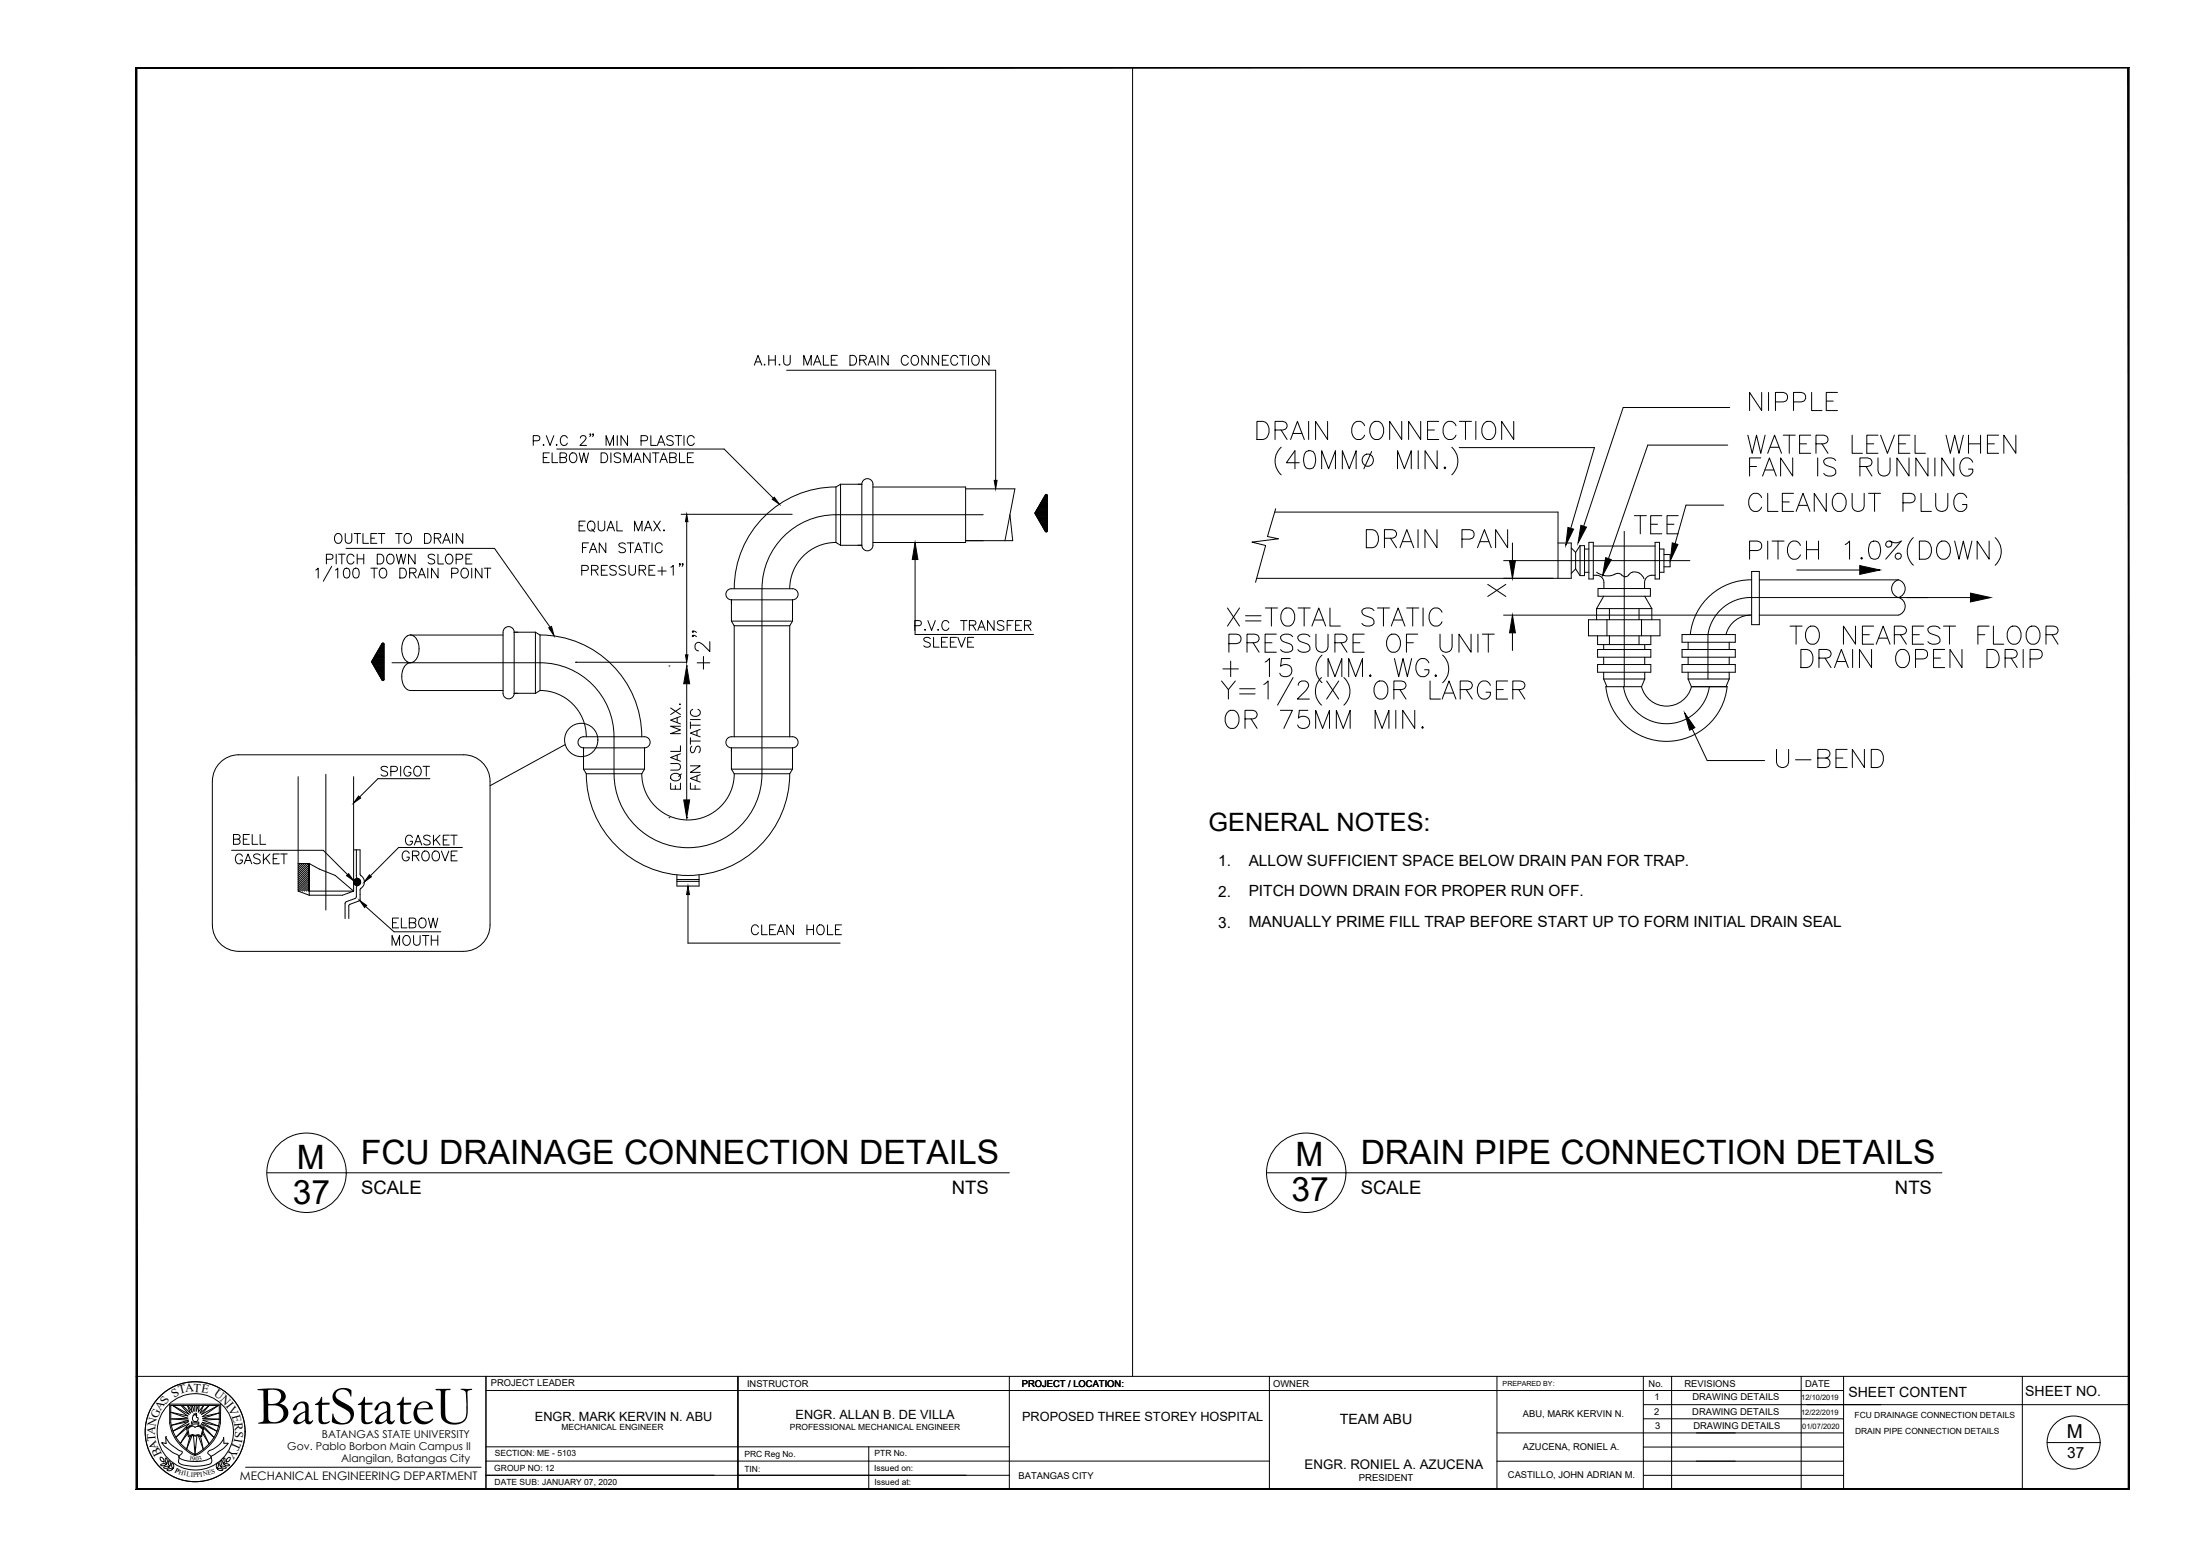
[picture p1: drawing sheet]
<svg xmlns="http://www.w3.org/2000/svg" width="420mm" height="297mm" viewBox="0 0 420 297" stroke-linecap="round" stroke-linejoin="round" font-family="sans-serif">
<!-- layer: 0 -->
<g fill="none" stroke="#000" stroke-width=".19">
<path d="M216.3 12.8v249.9M144.1 69.7l.7-1.9 .7 1.9M144.3 69.1h.9M146 69.5v.2zM146.8 67.8v1.9M146.8 68.7h1.3M148.1 67.8v1.9M148.8 69.6h.2zM149.7 67.8v1.4a.63 .63 0 0 0 .6 .5 .63 .63 0 0 0 .6-.5v-1.4M150.2 70.7h40v21M153.5 69.7v-1.9l.7 1.9 .7-1.9v1.9M155.4 69.7l.7-1.9 .7 1.9"/>
<path d="M155.6 69.1h.9M157.2 67.8v1.9h1.1M158.8 68.7h.7M159.9 67.8h-1.1v1.9h1.1M162.3 67.8h.7a.99 .99 0 0 1 .6 1 .99 .99 0 0 1-.6 .9h-.7zM164.2 68.7l1.1-.1a.43 .43 0 0 0 0-.7l-1.1-.1v1.9M164.8 68.7l.6 1M165.8 69.7l.7-1.9 .7 1.9M166.1 69.1h.9M167.7 67.8v1.9M169.6 67.8v1.9l-1.2-1.9v1.9M173.5 68.3a.69 .69 0 0 0-.8-.5 .69 .69 0 0 0-.6 .8 .82 .82 0 0 0 .2 .8 .82 .82 0 0 0 .9 .2l.3-.3"/>
<path d="M174.2 68.1a.69 .69 0 0 1 .8-.2 .69 .69 0 0 1 .4 .7 .82 .82 0 0 1-.2 .8 .82 .82 0 0 1-.8 .2 1.15 1.15 0 0 1-.2-1.5zM177.3 67.8v1.9l-1.2-1.9v1.9M179.3 67.8v1.9l-1.3-1.9v1.9M180 68.7h.7M181.1 67.8h-1.1v1.9h1.1M182.9 68.3a.69 .69 0 0 0-.8-.5 .69 .69 0 0 0-.5 .8 .82 .82 0 0 0 .2 .8 .82 .82 0 0 0 .8 .2l.3-.3M183.3 67.8h1.2M183.9 67.8v1.9M185 67.8v1.9M185.8 68.1a.69 .69 0 0 1 .7-.2 .69 .69 0 0 1 .5 .7 .82 .82 0 0 1-.2 .8 .82 .82 0 0 1-.9 .2 1.19 1.19 0 0 1-.1-1.5zM188.9 67.8v1.9l-1.3-1.9v1.9M330.3 77.8h-20.3l-7.5 22.7"/>
<path d="M101.8 84.1h.8a.49 .49 0 0 0 .5-.4 .49 .49 0 0 0-.5-.5h-.8v1.8M104.3 83.2l.8 1.8 .7-1.8M106.3 85.7h32l9.4 9.4M108.4 83.6a.68 .68 0 0 0-.8-.4 .68 .68 0 0 0-.6 .7 .82 .82 0 0 0 .2 .9 .82 .82 0 0 0 .9 .1l.3-.3M110.8 83.6l.1-.3 .3-.1 .5 .1a.42 .42 0 0 1 .1 .6l-1 1.1h1.2M111.7 99.5h-1.1v1.9h1.1M112.4 99.7a.69 .69 0 0 1 .8-.2 .69 .69 0 0 1 .4 .7 .82 .82 0 0 1-.2 .9 .82 .82 0 0 1-.8 .2 1.15 1.15 0 0 1-.2-1.6zM112.8 82.9h-.2h.2l-.2 .4M113.3 82.9h-.1h.1l-.1 .4M114.2 99.5v1.3a.63 .63 0 0 0 .7 .6 .63 .63 0 0 0 .6-.6v-1.3M115.7 85v-1.8l.8 1.8 .7-1.8v1.8M117.8 99.5v1.9h1.1"/>
<path d="M117.9 83.2v1.8M119.8 83.2v1.8l-1.2-1.8v1.8M122.4 84.1h.8a.49 .49 0 0 0 .5-.4 .49 .49 0 0 0-.5-.5h-.8v1.8M124.3 83.2v1.8h1.1M124.9 99.5l1.2 1.9M125.6 85l.7-1.8 .7 1.8M126.1 99.5l-1.2 1.9M128.6 83.4a.7 .7 0 0 0-.7-.3 .7 .7 0 0 0-.6 .5l.2 .3 .7 .2a.45 .45 0 0 1 .4 .4 .45 .45 0 0 1-.2 .4 .87 .87 0 0 1-1.1-.1M128.9 83.2h1.3M129.6 83.2v1.8M130.1 98.2h21.2M130.6 83.2v1.8"/>
<path d="M131.1 99.6v25.4M132.6 83.6a.68 .68 0 0 0-.8-.4 .68 .68 0 0 0-.5 .7 .82 .82 0 0 0 .1 .9 .82 .82 0 0 0 .9 .1l.3-.3M159.6 93v10.6M159.7 93a19.4 19.4 0 0 0-19.5 19.4M160.5 92.4v11.7M160.5 92.4l-.9 .6M160.5 92.4h4.1M164.6 92.4a1.06 1.06 0 0 1 1.1-1 1.06 1.06 0 0 1 1 1v11.7a1.06 1.06 0 0 1-1 1.1 1.06 1.06 0 0 1-1.1-1.1M164.6 92.4v11.7M166.7 93h17.7v10.6h-17.7M184.4 93.3h9.4l-1.9 9.9M187.8 98.3h-28.1a14.1 14.1 0 0 0-14.2 14.1v35.3a14.1 14.1 0 0 1-14.1 14.1 14.1 14.1 0 0 1-14.1-14.1v-7.1a14.1 14.1 0 0 0-14.2-14.1h-28.2"/>
<path d="M192.9 98.3l.5 4.9h-9M197.6 98h2.4M197.7 97.9h2.3M197.7 97.8h2.3M197.7 98.1h2.3M197.7 97.7h2.3M197.7 98.2h2.3M197.8 98.3h2.2M197.8 97.7h2.2M197.9 97.6h2.1M197.9 98.4h2.1M197.9 97.5h2.1"/>
<path d="M197.9 98.5h2.1M198 97.4h2M198 98.5h2M198 97.3h2M198 98.6h2M198.1 97.2h1.9M198.1 98.7h1.9M198.1 97.1h1.9M198.1 98.8h1.9M198.2 97h1.8M198.2 98.9h1.8M198.2 99h1.8"/>
<path d="M198.3 96.9h1.7M198.3 99.1h1.7M198.3 96.8h1.7M198.3 99.2h1.7M198.4 96.7h1.6M198.4 99.2h1.6M198.4 96.6h1.6M198.4 99.3h1.6M198.5 96.5h1.5M198.5 99.4h1.5M198.5 96.4h1.5M198.5 99.5h1.5"/>
<path d="M198.6 96.3h1.4M198.6 99.6h1.4M198.6 96.2h1.4M198.6 99.7h1.4M198.7 96.2h1.3M198.7 99.8h1.3M198.7 96.1h1.3M198.7 99.9h1.3M198.8 96h1.2M198.8 100h1.2M198.8 95.9h1.2M198.9 95.8h1.1"/>
<path d="M198.9 95.7h1.1M199 95.6h1M199 95.5h1M199.1 95.4h.9M199.2 95.3h.8M199.2 95.2h.8M199.3 95.1h.7M199.3 95h.7M199.4 94.9h.6M199.4 94.8h.6M199.5 94.7h.5M199.6 94.6h.4v6.8h-.4"/>
<path d="M199.6 94.5l.3-.1 .1 .2M199.6 94.5l-2 3.5 2 3.4M199.6 94.5h.4M199.8 94.4h.1M243.4 97.8h54.2v12.6M243.6 97.1l-1.5 5.3 2.1 .5-5.1 .6 2.6 .6-1.9 7.1M244.7 85.4a3.6 3.6 0 0 0 0 5.2M248.1 88.3h-2.4l1.6-2.3v3.5M249.4 86.2a1.14 1.14 0 0 1 1.7 .5 2.91 2.91 0 0 1-.3 2.6 1.14 1.14 0 0 1-1.7-.5 2.91 2.91 0 0 1 .3-2.6zM252.4 89.5v-3.5l1.3 3.5 1.3-3.5v3.5M256.4 89.5v-3.5l1.3 3.5 1.3-3.5v3.5M262 86.2l-1.5 3.3"/>
<path d="M266.9 89.5v-3.5l1.3 3.5 1.3-3.5v3.5M270.8 86v3.5M274.5 86v3.5l-2.3-3.5v3.5M275.9 89.2l.2 .1-.2 .2-.1-.2zM277.3 85.4a3.6 3.6 0 0 1 0 5.2M278.7 85.4h25.8l-4.5 15.5M322 96.4h7.2M330 85h-15.3l-7.5 21.6M60.3 108.8l.5-.3v1.8M62.3 106.8h.8a.49 .49 0 0 0 .5-.5 .49 .49 0 0 0-.5-.5h-.8v1.9M63.4 108.1l-1.7 2.9M64.1 108.8l.4-.3v1.8"/>
<path d="M64.1 102.1a.69 .69 0 0 1 .8-.2 .69 .69 0 0 1 .4 .7 .82 .82 0 0 1-.2 .9 .82 .82 0 0 1-.9 .1 1.15 1.15 0 0 1-.1-1.5zM64.2 105.8v1.9M64.7 105.8h1.2M65.3 105.8v1.9M65.8 108.6a.6 .6 0 0 1 .9 .2 1.59 1.59 0 0 1-.1 1.5 .61 .61 0 0 1-.9-.3 1.52 1.52 0 0 1 .1-1.4zM65.9 101.9v1.3a.63 .63 0 0 0 .7 .5 .63 .63 0 0 0 .6-.5v-1.3M66.1 104.7h28.3l10.7 15M67.6 106.2a.69 .69 0 0 0-.8-.4 .69 .69 0 0 0-.5 .7 .82 .82 0 0 0 .1 .9 .82 .82 0 0 0 .9 .2l.3-.4M67.6 108.6a.6 .6 0 0 1 .9 .2 1.59 1.59 0 0 1-.2 1.5 .61 .61 0 0 1-.9-.3 1.56 1.56 0 0 1 .2-1.4zM67.6 101.9h1.3M68.2 105.8v1.9M68.2 106.7h1.3"/>
<path d="M68.3 101.9v1.8M69.3 101.9v1.8h1.1M69.5 105.8v1.9M70.8 108.5h1.3M70.8 102.7h.7M71.5 108.5v1.8M72 101.9h-1.2v1.8h1.2M72.1 105.8h.6a.99 .99 0 0 1 .6 .9 .99 .99 0 0 1-.6 1h-.6zM72.3 101.9h1.2M72.6 108.7a.69 .69 0 0 1 .8-.2 .69 .69 0 0 1 .5 .7 .82 .82 0 0 1-.2 .9 .82 .82 0 0 1-.9 .2 1.16 1.16 0 0 1-.2-1.6zM72.9 101.9v1.8M74 106.1a.69 .69 0 0 1 .8-.3 .69 .69 0 0 1 .5 .7 .82 .82 0 0 1-.2 .9 .82 .82 0 0 1-.9 .2 1.19 1.19 0 0 1-.2-1.5z"/>
<path d="M75.6 101.9h1.2M75.7 105.8l.4 1.9 .5-1.9 .4 1.9 .5-1.9M76.2 101.9v1.8M76.4 108.5h.6a1 1 0 0 1 .6 .9 1 1 0 0 1-.6 .9h-.6zM77.3 102.1a.69 .69 0 0 1 .8-.2 .69 .69 0 0 1 .5 .7 .82 .82 0 0 1-.2 .9 .82 .82 0 0 1-.9 .1 1.19 1.19 0 0 1-.2-1.5zM78.2 109.4l1.1-.1a.43 .43 0 0 0 0-.7l-1.1-.1v1.8M78.9 109.4l.6 .9M79.3 105.8v1.9l-1.3-1.9v1.9M79.8 110.3l.7-1.8 .8 1.8M80.1 109.7h.9M81.1 101.9h.6a1 1 0 0 1 .7 .9 1 1 0 0 1-.7 .9h-.6zM81.7 108.5v1.8"/>
<path d="M83 102.7h1a.43 .43 0 0 0 0-.8h-1v1.8M83 106.1a.71 .71 0 0 0-.7-.3 .71 .71 0 0 0-.5 .4l.1 .3 .8 .3a.46 .46 0 0 1 .3 .3 .46 .46 0 0 1-.2 .5 .87 .87 0 0 1-1-.2M83.6 102.7l.6 1M83.6 105.8v1.9h1.1M83.7 108.5v1.8l-1.3-1.8v1.8M84.6 103.7l.7-1.8 .7 1.8M84.8 103.1h.9M85.2 106.1a.69 .69 0 0 1 .8-.3 .69 .69 0 0 1 .5 .7 .82 .82 0 0 1-.2 .9 .82 .82 0 0 1-.9 .2 1.15 1.15 0 0 1-.2-1.5zM86.3 109.4h1l.2-.3-.1-.5-.4-.1h-.7v1.8M86.4 101.9v1.8M87.1 106.8h.8a.49 .49 0 0 0 .5-.5 .49 .49 0 0 0-.5-.5h-.8v1.9M88.2 108.7a.69 .69 0 0 1 .8-.2 .69 .69 0 0 1 .5 .7 .82 .82 0 0 1-.2 .9 .82 .82 0 0 1-.9 .2 1.16 1.16 0 0 1-.2-1.6z"/>
<path d="M88.4 101.9v1.8l-1.3-1.8v1.8M89 106.7h.7M90.1 108.5v1.8M90.1 105.8h-1.1v1.9h1.1M92 108.5v1.8l-1.2-1.8v1.8M92.5 108.5h1.2M93.1 108.5v1.8M110.6 100.4h.7M111.1 108.9l1.1-.1a.49 .49 0 0 0 .2-.5 .49 .49 0 0 0-.5-.4h-.8v1.9M111.2 104.5h.8M112.4 103.6h-1.2v1.9M112.6 105.5l.7-1.9 .7 1.9"/>
<path d="M112.9 104.9h.8M113 108.8l1-.1 .2-.2-.1-.4-.3-.2h-.8v1.9M113 101l.5 .5M113.6 108.8l.6 1M114.9 108.8h.7M115.7 103.6v1.9l-1.3-1.9v1.9M115.9 101.4l.7-1.9 .8 1.9M116 107.9h-1.1v1.9h1.1M116.2 100.7h.9M117.7 108.2a.71 .71 0 0 0-1.3 .2l.2 .2 .7 .3a.46 .46 0 0 1 .4 .4 .46 .46 0 0 1-.2 .4 .85 .85 0 0 1-1.1-.2M119.4 103.9a.71 .71 0 0 0-.6-.3 .71 .71 0 0 0-.6 .5l.2 .3 .7 .2a.46 .46 0 0 1 .3 .4 .46 .46 0 0 1-.1 .4 .87 .87 0 0 1-1.1-.2M119.5 108.2a.71 .71 0 0 0-.7-.3 .71 .71 0 0 0-.6 .5l.2 .2 .7 .3a.46 .46 0 0 1 .4 .4 .46 .46 0 0 1-.2 .4 .84 .84 0 0 1-1.1-.2"/>
<path d="M119.8 103.6h1.2M120.1 107.9v1.4a.63 .63 0 0 0 .6 .5 .63 .63 0 0 0 .7-.5v-1.4M120.4 103.6v1.9M121.2 101.4v-1.9l.7 1.9 .7-1.9v1.9M121.2 105.5l.7-1.9 .8 1.9M121.5 104.9h.9M122.1 108.8h.8a.47 .47 0 0 0 .4-.5l-.2-.3-.2-.1h-.8v1.9M122.7 108.8l.6 1M122.8 103.6h1.3M123.1 101.4l.7-1.9 .7 1.9M123.3 100.7h.9M123.5 103.6v1.9"/>
<path d="M123.9 108.8h.8M124.5 103.6v1.9M125.1 107.9h-1.2v1.9h1.2M125.6 109h1.6M126.4 108.2v1.6M126.5 104.1a.69 .69 0 0 0-.8-.5 .69 .69 0 0 0-.6 .8 .82 .82 0 0 0 .2 .9 .82 .82 0 0 0 .9 .1l.3-.3M126.8 101.2v.2zM128.1 108.3l.5-.4v1.9M129.9 107.7h-.2h.2l-.2 .4M130.4 107.7h-.1h.1l-.1 .4M139.7 114.5v4.1M139.7 118.6h11.7"/>
<path d="M139.7 114.5h11.7M139.7 118.6l.5 .9M139.7 114.5a1.06 1.06 0 0 1-1.1-1.1 1.06 1.06 0 0 1 1.1-1h11.7a1.06 1.06 0 0 1 1 1 1.06 1.06 0 0 1-1 1.1M140.2 119.5v21.1M140.2 119.5h10.6M150.8 119.5v21.1M151.4 114.5v4.1M151.4 118.6l-.6 .9M159.6 103.6l.9 .5M159.7 103.6a8.8 8.8 0 0 0-8.9 8.8M160.5 104.1h4.1M174.7 119.5h.8a.49 .49 0 0 0 .5-.5 .49 .49 0 0 0-.5-.5h-.8v1.8"/>
<path d="M174.8 105.2v15.9h22.6M177.2 118.5l.7 1.8 .7-1.8M181.2 118.9a.69 .69 0 0 0-.8-.4 .69 .69 0 0 0-.5 .7 .82 .82 0 0 0 .1 .9 .82 .82 0 0 0 .9 .1l.3-.3M183.4 118.5h1.3M184.1 118.5v1.8M185.1 119.4h.8a.47 .47 0 0 0 .5-.6l-.2-.2-.3-.1h-.8v1.8M189.9 118.5v1.8l-1.3-1.8v1.8M191.7 118.7a.71 .71 0 0 0-.7-.3 .71 .71 0 0 0-.5 .5l.2 .3 .7 .3a.49 .49 0 0 1 .3 .6 .83 .83 0 0 1-1.2 0M192.4 119.4h.7M193.5 118.5h-1.1v1.8M194 119.4h.7M195.1 118.5h-1.1v1.8h1.1"/>
<path d="M195.7 119.4l1-.1 .2-.3-.1-.4-.4-.1h-.7v1.8M196.3 119.4l.6 .9M198.9 100.1h1.1M198.9 100.2h1.1M199 100.3h1M199 100.4h1M199.1 100.5h.9M199.1 100.6h.9M199.2 100.7h.8M199.3 100.8h.7M199.3 100.9h.7M199.4 101h.6"/>
<path d="M199.4 101.1h.6M199.5 101.2h.5M199.5 101.3h.5M199.6 101.5h.4M199.8 101.5h.1M200 101.3l-.1 .2-.3-.1M287.2 117.4h47.1M287.2 107h35.5M297.6 103.7h2.5v6.7h-60.1M300.1 104.6l.8 .8M300.9 108.6l-.8 .9M300.9 108.6l.9 1.3"/>
<path d="M300.9 105.4v3.2M301.8 104.2l-.9 1.2M301.8 104.2h.8v5.7h-.8M301.8 104.2v5.7M302.6 109.2h.8M302.6 104.8h.8M303.4 118.3h13.6v3.1h-13.6zM303.4 103.5h.9v7h-.9zM304.3 109.8a1.53 1.53 0 0 1 2 1.4v1.1M304.3 104.2h11.8M304.9 116.2v2.1M304.9 116.2h10.6"/>
<path d="M304.9 109.2a3.7 3.7 0 0 0 4 .3M305.2 112.3h10v1.5h-10zM306.3 113.8l-1.4 2.4M306.9 118.3v3.1M307.4 116.2v2.1M308.9 109.5l.8 .3M310.2 101.4v29.7M311.1 109.7a.85 .85 0 0 1-1.4 .1M313 116.2v2.1M313.1 109.4l.5 .5 .4 .6M313.1 109.4l-.7-.2a1.29 1.29 0 0 0-1.3 .5M313.5 118.3v3.1"/>
<path d="M314.1 113.8l1.4 2.4M315.5 116.2v2.1M316.1 109.8a1.53 1.53 0 0 0-2 1.4v1.1M316.1 103.5v7h.8v-7M317.8 105.9h1.2v2.3h-1.2M317.8 104.8v4.4h-.9M334.1 105.1h1.5a.91 .91 0 0 0 .9-.9 .91 .91 0 0 0-.9-.9h-1.5v3.5M334.5 114.1h41.8M334.5 109.1h1.5v10.1h-1.5zM334.5 110.7a11.6 11.6 0 0 0-11.7 10.4M334.5 117.4a4.9 4.9 0 0 0-4.9 3.7M334.6 114.1a8.3 8.3 0 0 0-8.4 7v8.5"/>
<path d="M336 110.7h26.6M336 117.4h26.6M337.6 103.3v3.5M338.4 103.3h2.3M339.6 103.3v3.5M343.1 108.8h12.1M343.9 104.1a1.27 1.27 0 0 0-1.5-.8 1.27 1.27 0 0 0-1 1.3 1.6 1.6 0 0 0 1.6 2.2l.4-.2 .5-.7M345 103.3v3.5M345 104.9h2.3M347.3 103.3v3.5M352.4 103.9l.8-.6v3.5M355.4 106.6l.1-.2 .2 .2-.2 .2z"/>
<path d="M357.3 103.5a1.11 1.11 0 0 1 1.7 .4 2.82 2.82 0 0 1-.3 2.7 1.11 1.11 0 0 1-1.7-.5 2.81 2.81 0 0 1 .3-2.6zM361 103.3l.3 .3a.66 .66 0 0 1-.8 .8l-.4-.3a.69 .69 0 0 1 .4-.8 .69 .69 0 0 1 .8 .2 1.77 1.77 0 0 0 1.8-.2l-3 3.5M361.8 111.1a.91 .91 0 0 1 1.5 0 1.75 1.75 0 0 1-.7 3 1.75 1.75 0 0 1-.8-3zM362.6 114.1a1.74 1.74 0 0 1 1.3 1.6 1.74 1.74 0 0 1-1.3 1.7M365.4 102.6a3.5 3.5 0 0 0 0 5.3M366.6 103.3h1.1a1.85 1.85 0 0 1 1.2 1.7 1.85 1.85 0 0 1-1.2 1.8h-1.1zM370.2 103.8a1.27 1.27 0 0 1 1.4-.5 1.27 1.27 0 0 1 .9 1.3 1.59 1.59 0 0 1-1.7 2.2 1.99 1.99 0 0 1-.6-3zM373.3 103.3l.8 3.5 .9-3.5 .8 3.5 .8-3.5M379.9 103.3v3.5l-2.3-3.5v3.5M381 102.6a3.5 3.5 0 0 1 0 5.3M71 126.4h2.3M71 126.3h2.3"/>
<path d="M71 126.2h2.3M71 126.5h2.3M71.1 126.1h2.2M71.1 126.6h2.2M71.1 126h2.2M71.2 125.9h2.1M71.2 126.7h2.1M71.2 126.8h2.1M71.3 125.8h2M71.3 126.9h2M71.3 125.7h2M71.3 127h2"/>
<path d="M71.4 125.6h1.9M71.4 127.1h1.9M71.4 125.5h1.9M71.4 127.2h1.9M71.5 125.4h1.8M71.5 127.3h1.8M71.5 125.3h1.8M71.5 127.4h1.8M71.6 125.2h1.7M71.6 127.4h1.7M71.6 125.1h1.7M71.6 127.5h1.7"/>
<path d="M71.7 125.1h1.6M71.7 127.6h1.6M71.7 125h1.6M71.7 127.7h1.6M71.8 124.9h1.5M71.8 127.8h1.5M71.8 124.8h1.5M71.8 127.9h1.5M71.9 124.7h1.4M71.9 128h1.4M71.9 124.6h1.4M71.9 128.1h1.4"/>
<path d="M72 124.5h1.3M72 128.2h1.3M72 124.4h1.3M72.1 124.4h1.2M72.1 128.3h1.2M72.1 124.3h1.2M72.1 128.4h1.2M72.2 124.2h1.1M72.2 128.5h1.1M72.2 124.1h1.1M72.2 128.6h1.1M72.3 124h1"/>
<path d="M72.3 128.7h1M72.3 123.9h1M72.3 128.8h1M72.4 123.8h.9M72.4 128.9h.9M72.4 123.7h.9M72.5 123.6h.8M72.5 129h.8M72.5 129.1h.8M72.6 123.5h.7M72.6 129.2h.7M72.7 123.4h.6"/>
<path d="M72.7 129.3h.6M72.7 123.3h.6M72.7 129.4h.6M72.7 123.2h.6M72.7 129.5h.6M72.8 123.1h.5M72.8 129.6h.5M72.9 123h.4M72.9 129.7h.4M72.9 122.9h.4M72.9 122.9l.3-.2 .2 .3M73 122.9l-2.1 3.4 2.1 3.5"/>
<path d="M73 122.8h.3M73 129.8h.3M73.1 122.8h.1M73.1 129.9h.1M73.3 123v6.7M73.4 129.7l-.2 .2-.3-.1M77.2 131l.6 .6 .6 .2M77.8 121.4a3.4 3.4 0 0 0 0 4.9l.6 .2M77.8 126.7a3.5 3.5 0 0 0-.6 4.3M77.8 121.4l.6-.2 .6 .2M78.4 131.8h17.7M78.4 121.2h17.7"/>
<path d="M78.4 126.5l-.6 .2M79 121.4a3.4 3.4 0 0 1 0 4.9l-.6 .2M98.2 120.7v11.7M98.2 132.4h4.1M98.2 120.7h4.1M98.2 120.7a1.06 1.06 0 0 0-1.1-1.1 1.06 1.06 0 0 0-1 1.1v11.6a1.06 1.06 0 0 0 1 1.1 1.06 1.06 0 0 0 1.1-1.1M102.3 120.7v11.7M102.3 120.7l.8 .5M103.1 121.2v10.6M103.1 131.8l-.8 .6M103.1 121.2a19.4 19.4 0 0 1 19.5 19.4M103.1 131.8a8.8 8.8 0 0 1 8.9 8.8"/>
<path d="M109.9 126.4h.1M109.9 126.4h21.2M127.8 127.1h.1M131.1 130.5v22.2M131.9 138.4h1.8M131.9 137.4h1.8M132.3 135.4a.69 .69 0 0 0-.4 .8 .69 .69 0 0 0 .7 .5 .82 .82 0 0 0 .9-.1 .82 .82 0 0 0 .1-.9l-.3-.3M133.1 139.5v.9M133.7 139.2l-1.8 .8 1.8 .7M186.7 120.3l.8-1.8 .7 1.8M233.3 130l1.3 1.6v1.9M235 126.2v3"/>
<path d="M235.9 130l-1.3 1.6M236.7 131.5h3M241.4 130.7l.8-.7v3.5M241.6 126.4l.8-.7v3.5M246.4 125.7h-1.7l-.1 1.5a1.22 1.22 0 0 1 1.8 0 1.22 1.22 0 0 1-.2 1.8 1.22 1.22 0 0 1-1.8-.5M247 129.3l-3 5.3M247.9 130.8a.84 .84 0 0 1 .7-.8h.6a.84 .84 0 0 1 .5 1.3l-.3 .5-1.6 1.7h2.3M252.4 129.3a3.5 3.5 0 0 0 0 5.3M252.5 125.1a3.6 3.6 0 0 0 0 5.2M253.4 130l2.3 3.5M253.6 129.2v-3.5l1.4 3.5 1.3-3.5v3.5M255.7 130l-2.3 3.5"/>
<path d="M256.7 129.3a3.5 3.5 0 0 1 0 5.3M257.6 129.2v-3.5l1.3 3.5 1.3-3.5v3.5M261.5 129l.2-.2 .2 .2-.2 .2zM262.7 130.5a1.27 1.27 0 0 1 1.5-.5 1.27 1.27 0 0 1 .8 1.3 1.58 1.58 0 0 1-1.6 2.2 1.99 1.99 0 0 1-.7-3zM266.2 131.6h1.5l.5-.1a.81 .81 0 0 0 0-1.3l-.5-.2h-1.5v3.5M266.3 125.7l.8 3.5 .8-3.5 .9 3.5 .8-3.5M267.4 131.6l1.1 1.9M272.9 126.5a1.27 1.27 0 0 0-1.5-.8 1.27 1.27 0 0 0-1 1.3 1.59 1.59 0 0 0 1.7 2.2 1.18 1.18 0 0 0 .8-1.3h-.8M273.1 130v3.5h2M274 129l.2-.2 .2 .2-.2 .2zM275.4 133.5l1.3-3.5 1.4 3.5M275.5 125.1a3.6 3.6 0 0 1 0 5.2"/>
<path d="M275.9 132.3h1.7M278.9 131.6h1.5l.4-.1a.81 .81 0 0 0 0-1.3l-.4-.2h-1.5v3.5M280 131.6l1.2 1.9M284.6 130.8a1.27 1.27 0 0 0-1.4-.8 1.27 1.27 0 0 0-1 1.3 1.51 1.51 0 0 0 .3 1.7 1.51 1.51 0 0 0 1.6 .3l.5-.7v-.5h-.8M285.8 131.6h1.3M287.9 130h-2.1v3.5h2.1M288.9 120.8v3.4M288.9 131.6h1.5l.5-.1a.79 .79 0 0 0 0-1.3l-.5-.2h-1.5v3.5M290.1 131.6l1.1 1.9M305.1 124h10.2v1.5h-10.2zM305.1 121.4v1.6h10.2v-1.6M305.1 126.9h10.2v1.4h-10.2z"/>
<path d="M306.3 129.6h7.8M306.3 123v1M306.3 125.5v1.4M306.3 128.3v1.3M306.3 129.6l.6 1.5M307.4 121.4v1.6M310.1 131.1a8.3 8.3 0 0 0 8.2 7.1 8.3 8.3 0 0 0 8.2-7.1M313 121.4v1.6M313.5 131.1a4.9 4.9 0 0 0 4.8 3.7 4.9 4.9 0 0 0 4.7-3.7M314.1 129.6l-.6 1.5M314.1 123v1M314.1 125.5v1.4"/>
<path d="M314.1 128.3v1.3M321.2 124h10.2v1.5h-10.2zM321.2 126.9h10.2v1.4h-10.2zM321.2 121.1h10.2v1.5h-10.2zM322.4 122.6v1.4M322.4 125.5v1.4M322.4 128.3v1.3M322.4 129.6l.6 1.5M322.4 129.6h7.8M323 131.1h6.8M323.2 139.2l2.8 6h11M329.9 131.1a11.6 11.6 0 0 1-11.6 10.4 11.6 11.6 0 0 1-11.6-10.4h6.8"/>
<path d="M330.2 129.6l-.6 1.5M330.2 122.6v1.4M330.2 125.5v1.4M330.2 128.3v1.3M40.6 149.1v27.5M40.6 149.1a5 5 0 0 1 5-5h43a5 5 0 0 1 5 5v27.5a5 5 0 0 1-5 5h-43a5.1 5.1 0 0 1-5-5M56.9 148.3v21.8l2.2 .8M62.2 147.8v25.9M67.5 148.3v21.8M82.1 148.6h-9.9l-3.5 3.6M107.9 142.1l-14.3 7.9M111.4 146.8h11.7"/>
<path d="M111.4 142.8h11.7M111.4 142.8v4M111.4 146.8l.6 .9M111.4 142.8a1.06 1.06 0 0 1-1-1.1 1.06 1.06 0 0 1 1-1.1h11.7a1.06 1.06 0 0 1 1.1 1.1 1.06 1.06 0 0 1-1.1 1.1M112 147.7a19.4 19.4 0 0 0 19.4 19.4 19.4 19.4 0 0 0 19.4-19.4M112 147.7h10.6M122.6 147.7a8.8 8.8 0 0 0 8.8 8.8 8.8 8.8 0 0 0 8.8-8.8M123.1 142.8v4M123.1 146.8l-.5 .9M127.8 156.1h.1M131.1 156.1h.1M131.9 149.5v1.2h1.8"/>
<path d="M131.9 146.2h1.8l-1.8 1.2h1.8M131.9 141.5h1.8M132.1 142.4a.7 .7 0 0 0-.3 .7 .7 .7 0 0 0 .5 .6l.3-.2 .2-.7a.45 .45 0 0 1 .4-.3 .45 .45 0 0 1 .4 .1 .87 .87 0 0 1-.1 1.1M132.8 149.9v.8M133.1 148.2v.8M133.7 147.9l-1.8 .7 1.8 .7M139.7 146.8h11.7M139.7 142.8h11.7M139.7 142.8v4M139.7 146.8l.5 .9M139.7 142.8a1.06 1.06 0 0 1-1.1-1.1 1.06 1.06 0 0 1 1.1-1.1h11.7a1.06 1.06 0 0 1 1 1.1 1.06 1.06 0 0 1-1 1.1M140.2 147.7h10.6"/>
<path d="M151.4 142.8v4M151.4 146.8l-.6 .9M44.2 162.3h17.5l4.7 4.7M56.9 164.9h2.2M57.8 164.9l-.9 .8M58.1 164.9l-1.2 1.2M58.5 164.9l-1.6 1.5M58.9 164.9l-2 1.9M59.1 170.1h8.4M59.1 164.9l1.9 1 3 1.2 3.5 3M59.1 164.9v6M59.1 166.2l-2.2 2.1"/>
<path d="M59.1 165.8l-2.2 2.1M59.1 165.4l-2.2 2.2M59.1 165.1l-2.2 2.1M59.1 166.6l-2.2 2.1M59.1 166.9l-2.2 2.2M59.1 167.3l-2.2 2.1M59.1 167.7l-2.2 2.1M59.1 168.1l-2.1 2M59.1 168.4l-1.7 1.7M59.1 168.8l-1.3 1.3M59.1 169.2l-1 .9M59.1 169.6l-.6 .5"/>
<path d="M59.1 169.9l-.2 .2M66.6 173v2.4M66.8 172.6l-.2 .4M67.5 162.2h1.3v4.9a1.51 1.51 0 0 1 0 2.6v2M67.5 170.1l-2.1 .8h-6.3M67.8 167.8l-.2 .2M68 167.7l-.5 .5M68.1 162.2v5.1l.1 .3a.76 .76 0 0 1 .7 .8 .76 .76 0 0 1-.7 .7l-.1 .3v1.8l-.1 .2-2.1 .9v3.1M68.2 167.7l-.7 .7M68.3 167.7l-.8 .8M68.4 167.8l-.9 .8M68.5 167.8l-.9 .9"/>
<path d="M68.5 172l-1.7 .6M68.6 167.8l-1 1M68.6 167.9l-.9 .9M68.7 168l-.9 .9M68.8 171.7l-.3 .3M68.8 168.1l-.9 .9M68.8 168.6l-.4 .4M68.8 168.2l-.8 .8M68.8 168.3l-.7 .7M68.8 168.4l-.6 .6M69.8 173l5.5 4.9h8.9M88.3 161.8h-12.2l-5.4 5.4"/>
<path d="M129.3 168.3h4.2M129.3 167.9h4.2M129.3 167v2.1h4.2v-2.1M131.4 170.8v9.2h29.1M50.9 223.9h141.9M241.9 223.9h129"/>
<circle cx="261.2" cy="87.8" r="1.14"/>
<circle cx="362.5" cy="106.2" r=".59"/>
<circle cx="111" cy="141.3" r="3.2"/>
<circle cx="68.2" cy="168.4" r=".66"/>
<circle cx="58.5" cy="223.9" r="7.6"/>
<circle cx="249.5" cy="223.9" r="7.6"/>
</g>
<g fill="#000" stroke="#000" stroke-width=".19">
<path d="M131.1 98.2l.3 1.4h-.5zM147.5 95.3l.4-.4 .9 1.4zM189.9 91.7h.5l-.2 1.6zM104.8 119.9l.5-.3 .5 1.7zM174.8 103.6l.5 3.2h-1.1zM288.3 107h1.1l-.5 3.4zM299.4 100.7l1.1 .3-1.5 3.1zM301.9 100.3l1.1 .3-1.6 3.1zM306.7 106.5l1 .3-1.6 3zM319.4 103.6l1.1 .3-1.5 3.1zM355.2 108l3.9 .8-3.9 .9zM376.3 113.2l3.9 .9-3.9 .8z"/>
<path d="M288.9 117.4l.5 3.4h-1.1zM321.7 136.1l2 2.8-1 .5zM68.5 152l.4 .3-1.4 1zM130.6 152.7h1.1l-.6 3.4zM66.2 167.2l.4-.4 .9 1.3zM68.7 171.9l1.3 1-.4 .3zM70.5 167l.4 .4-1.3 .9zM131.4 169.1l.3 1.7h-.6z"/>
<path d="M59 164.9l.1 5.2zM59 164.9l.1 5.2z"/>
</g>
<!-- layer: template -->
<path d="M26 284.3h380.6l-.2-.1zM26 284.3l.2-.1h380.2zM26 12.8v271.5l.2-.1zM26 12.8l.2 .2v271.2zM26 12.8l.2 .2 380.4-.2zM26.2 13l380.4-.2-.2 .2zM406.6 12.8l-.2 .2 .2 271.3zM406.4 13l.2 271.3-.2-.1z" fill="#000" stroke="#000" stroke-width=".19"/>
<g fill="none" stroke="#000" stroke-width=".19">
<path d="M26 262.7h380.6M31.2 279l.1 .1a.61 .61 0 0 0-.7-.8v.1a.7 .7 0 0 0 .7 .7M31.7 274.4v1.2l-.8-.2M31.7 279.5a.58 .58 0 0 1-1 .1l.1-.1a.7 .7 0 0 1 .9 .1M31.7 274.3v.1l.3 .5a6.5 6.5 0 0 0 2.4 2.1 .37 .37 0 0 1 .4 .2 .37 .37 0 0 1-.3 .5l-.2 .1a.41 .41 0 0 0-.1 .5 .41 .41 0 0 0 .5 .3 6.6 6.6 0 0 0 5.6-.4v-.2l-.3-.3a.48 .48 0 0 1-.3-.6 .48 .48 0 0 1 .6-.3 3.7 3.7 0 0 0 2.4-2.4l.1 1.1h.8a7.7 7.7 0 0 1-2.8 2.3l-.4 .2-.1 .2a.85 .85 0 0 1-.5 1.4 8.7 8.7 0 0 1-5.5-.2l-.2-.4 .1-.5a.78 .78 0 0 0-.8-1l-1.8-1.3-.7-.8h.2M31.8 274.3h-.1M31.9 279.4h-.1a.84 .84 0 0 1-.2-1 .49 .49 0 0 1 .4 .7l-.2 .3M32.4 268.1h9.8l-.1 3.6a8 8 0 0 1-4.9 6.1 8.1 8.1 0 0 1-4.8-6.1zM32.5 279.9h-.1a.82 .82 0 0 1-.2-1 .62 .62 0 0 1 .2 1M35.8 273.4l-1.3 2.1 1.3-1.8M35.8 268.3l.6 1.5-1.5-1.5-.2 .2 1.4 1.5-3.1-1.7 2.9 2-3.4-.7 3.4 1.1-3.2 .2 3.3 .2-3.3 1 3.3-.7-3 1.8 3.1-1.4-2.5 2.6 2.7-2.3M35.9 272.7l.3-.2a.72 .72 0 0 1 1.1 0 .85 .85 0 0 1 1.3 .2h.1l-.3 1.4-.4-.2-.8 .1-.4-.2-.5 .3h-.2z"/>
<path d="M35.9 268.3l.8 1.3-.2-1.2 .2-.1 .4 1.1v-1.1M36.6 271.4v.1a.32 .32 0 0 0 .1 .4 .32 .32 0 0 0 .4 0l.6-.1a.19 .19 0 0 0 .3-.1 .19 .19 0 0 0-.1-.2h-1.3M36.7 272.1v.1l-1.1 .3 .4 1.7a.37 .37 0 0 0 .6-.1l.7 .1a.75 .75 0 0 1 1 0h.2l.4-1.6-.4-.1-.4-.3-.3-.1M36.7 271.8v.4M36.7 274l-1.1 2.6 .7-2.3M37.1 277.7a8.1 8.1 0 0 0 4.8-6.1v-3.3h-9.3v3.3a8 8 0 0 0 4.8 6.1M37.1 269.9l.3 .2v-.3l.2 .4a.31 .31 0 0 0-.1 .3 .31 .31 0 0 0 .3 .2l-.2 .6-.4 .1a.77 .77 0 0 1-.2-1.3zM37.1 276.2h.3M37.1 276.3h.3M37.2 276.6h.1M37.4 276.5h-.2M37.5 268.3v1.1l.4-1.1"/>
<path d="M37.6 274.1l-.4 3.5-.2-3.5M37.8 271.8v.4M37.9 274.1l.9 2.6-.5-2.5M38 268.3l-.1 1.3 1-1.3-.7 1.5 1.7-1.5-1.4 1.7 3.2-1.7-3.1 2.1 3.3-.7-3.2 1.1 3.2 .1-3.1 .2 2.9 1.1-3.1-.7 2.8 1.7-2.9-1.4 2.4 2.6-2.7-2.4M38.8 273.3l1.1 2.3-1.2-2M41.5 279.3l.1-.1a.47 .47 0 0 1 .1 .7l-.3 .4-.1-.5zM42 279.8h.1a.7 .7 0 0 0 .1-1l-.2 .6 .1 .4M42.2 280l.5 .3a.34 .34 0 0 0 .5-.2h-.1a.7 .7 0 0 0-.9-.1M42.6 279.4l.1-.1a.7 .7 0 0 0 .1-1l-.2 .6 .1 .5M42.8 279.5l.5 .3a.34 .34 0 0 0 .5-.1v-.1a.74 .74 0 0 0-1 0M43.3 279l-.1 .1a.62 .62 0 0 1 .8-.8v.1a.75 .75 0 0 1-.8 .7M92.8 278.9h149.6"/>
<path d="M92.8 262.7v21.6M92.8 265.4h259.3M92.8 276.2h100M140.9 262.7v21.6M165.9 276.2v8.1M192.8 262.7v21.6M242.4 262.7v21.6M285.9 278.9h66.2M285.9 273.5h66.2M285.9 262.7v21.6M313.8 270.8h38.3M313.8 268.1h92.8"/>
<path d="M313.8 262.7v21.6M313.8 276.2h38.3M319.2 262.7v21.6M344 262.7v21.6M352.1 262.7v21.6M386.2 262.7v21.6M391 275.4h10.1M32.3 280l-.5 .3a.31 .31 0 0 1-.3 .1 .31 .31 0 0 1-.2-.3v-.1a.72 .72 0 0 1 1 .1M32.9 280.5a.57 .57 0 0 1-.5 .3 .57 .57 0 0 1-.5-.3h.1a.69 .69 0 0 1 .9 0M33.1 280.3h-.1a.7 .7 0 0 1 0-1l.2 .5-.1 .5M41.5 280.4a.57 .57 0 0 0 .5 .4 .57 .57 0 0 0 .5-.3 .74 .74 0 0 0-1 0M46.9 280.1h45"/>
<path d="M92.8 281.6h100M313.8 281.6h38.3"/>
<circle cx="37.3" cy="273.3" r="9.5"/>
<circle cx="37.3" cy="273.3" r="7.3"/>
<circle cx="396" cy="275.4" r="5.1"/>
</g>
<text font-size="10.6" x="49" y="271.8">BatStateU</text>
<g font-size="7.1">
<text x="333" y="79.7">NIPPLE</text>
<text x="332.7" y="87.8">WATER LEVEL WHEN</text>
<text x="333" y="92.1">FAN IS RUNNING</text>
<text x="332.7" y="98.8">CLEANOUT PLUG</text>
<text x="259.6" y="105.8">DRAIN PAN</text>
<text x="233.2" y="120.6">X=TOTAL STATIC</text>
<text x="340.8" y="124.2">TO NEAREST FLOOR</text>
<text x="136.5" y="129.1" transform="rotate(-90 136.5 129.1)">+2&quot;</text>
<text x="342.5" y="128.8">DRAIN OPEN DRIP</text>
<text x="232.8" y="140.4">OR 75MM MIN.</text>
<text x="338" y="147.8">U-BEND</text>
</g>
<g font-size="6.6">
<text x="238.8" y="85">DRAIN CONNECTION</text>
<text x="310.8" y="103">TEE</text>
<text x="233.5" y="125.6">PRESSURE OF UNIT</text>
</g>
<g font-size="6.4">
<text x="56.7" y="223.1">M</text>
<text x="68.9" y="222.1">FCU DRAINAGE CONNECTION DETAILS</text>
<text x="247.4" y="222.6">M</text>
<text x="259.9" y="222.1">DRAIN PIPE CONNECTION DETAILS</text>
<text x="55.9" y="229.8">37</text>
<text x="246.7" y="229.2">37</text>
</g>
<g font-size="5.3">
<text x="282.9" y="115">X</text>
<text x="175.3" y="124.9">SLEEVE</text>
<text x="76.2" y="162.6">GASKET</text>
<text x="73.7" y="178.5">ELBOW</text>
</g>
<g font-size="4.9">
<text x="102.7" y="89.6">ELBOW DISMANTABLE</text>
<text x="71.6" y="149.2">SPIGOT</text>
<text x="130.9" y="152" transform="rotate(-90 130.9 152)">EQUAL MAX.</text>
<text x="43.4" y="162.3">BELL</text>
<text x="43.7" y="166.2">GASKET</text>
<text x="75.5" y="165.5">GROOVE</text>
<text x="142.2" y="179.6">CLEAN HOLE</text>
<text x="73.7" y="181.7">MOUTH</text>
</g>
<text font-size="4.8" x="230.8" y="158.6">GENERAL NOTES:</text>
<text font-size="3.7" x="394.7" y="274.6">M</text>
<g font-size="3.5">
<text x="69" y="228">SCALE</text>
<text x="181.8" y="228">NTS</text>
<text x="259.9" y="228">SCALE</text>
<text x="361.9" y="228">NTS</text>
</g>
<g font-size="2.9">
<text x="232.7" y="165.4">1.</text>
<text x="238.5" y="165.2">ALLOW SUFFICIENT SPACE BELOW DRAIN PAN FOR TRAP.</text>
<text x="232.7" y="171.3">2.</text>
<text x="238.5" y="171.1">PITCH DOWN DRAIN FOR PROPER RUN OFF.</text>
<text x="232.7" y="177.1">3.</text>
<text x="238.5" y="176.9">MANUALLY PRIME FILL TRAP BEFORE START UP TO FORM INITIAL DRAIN SEAL</text>
<text x="394.8" y="278.3">37</text>
</g>
<g font-size="2.7">
<text x="353" y="266.7">SHEET CONTENT</text>
<text x="386.8" y="266.4">SHEET NO.</text>
<text x="255.9" y="271.9">TEAM ABU</text>
</g>
<text font-size="2.5" x="249.2" y="280.5">ENGR. RONIEL A. AZUCENA</text>
<g font-size="2.4">
<text x="102.2" y="271.2">ENGR. MARK KERVIN N. ABU</text>
<text x="151.9" y="270.9">ENGR. ALLAN B. DE VILLA</text>
<text x="195.2" y="271.3">PROPOSED THREE STOREY HOSPITAL</text>
</g>
<g font-size="2.3">
<text x="30.6" y="269.4" transform="rotate(-56 30.6 269.4)">A</text>
<text x="31.7" y="268.1" transform="rotate(-57 31.7 268.1)">S</text>
<text x="33.3" y="266.8" transform="rotate(-33 33.3 266.8)">S</text>
<text x="34.3" y="266.2" transform="rotate(-15 34.3 266.2)">T</text>
<text x="35.4" y="265.8" transform="rotate(-6 35.4 265.8)">A</text>
<text x="36.9" y="265.7" transform="rotate(3 36.9 265.7)">T</text>
<text x="38.4" y="265.8" transform="rotate(11 38.4 265.8)">E</text>
<text x="40.7" y="266.4" transform="rotate(36 40.7 266.4)">U</text>
<text x="41.9" y="267.3" transform="rotate(46 41.9 267.3)">N</text>
<text x="43.1" y="268.4" transform="rotate(52 43.1 268.4)">I</text>
<text x="43.5" y="268.9" transform="rotate(62 43.5 268.9)">V</text>
<text x="29.6" y="274" transform="rotate(-85 29.6 274)">A</text>
<text x="29.7" y="272.3" transform="rotate(-78 29.7 272.3)">N</text>
<text x="29.8" y="275.1" transform="rotate(-94 29.8 275.1)">T</text>
<text x="30.1" y="270.9" transform="rotate(-66 30.1 270.9)">G</text>
<text x="44.3" y="270.3" transform="rotate(75 44.3 270.3)">E</text>
<text x="44.7" y="275.2" transform="rotate(114 44.7 275.2)">T</text>
<text x="44.7" y="271.7" transform="rotate(84 44.7 271.7)">R</text>
<text x="44.8" y="274.5" transform="rotate(100 44.8 274.5)">I</text>
<text x="44.9" y="273.2" transform="rotate(94 44.9 273.2)">S</text>
<text x="30.3" y="276.5" transform="rotate(-110 30.3 276.5)">A</text>
<text x="31" y="277.7" transform="rotate(-115 31 277.7)">B</text>
<text x="44.1" y="276.5" transform="rotate(122 44.1 276.5)">Y</text>
<text x="45.8" y="282.6">MECHANICAL ENGINEERING DEPARTMENT</text>
</g>
<g font-size="2.1">
<text x="61.5" y="274.5">BATANGAS STATE UNIVERSITY</text>
<text x="54.9" y="276.8">Gov. Pablo Borbon Main Campus II</text>
<text x="65.2" y="279.1">Alangilan, Batangas City</text>
</g>
<g font-size="1.8">
<text x="93.7" y="264.6">PROJECT LEADER</text>
<text x="142.7" y="264.7">INSTRUCTOR</text>
<text x="195.1" y="264.7">PROJECT / LOCATION:</text>
<text x="243.2" y="264.7">OWNER</text>
<text x="314.9" y="264.7">No.</text>
<text x="316" y="267.3">1</text>
<text x="321.7" y="264.7">REVISIONS</text>
<text x="323.2" y="267.4">DRAWING DETAILS</text>
<text x="344.7" y="264.7">DATE</text>
<text x="290.9" y="270.5">ABU, MARK KERVIN N.</text>
<text x="315.9" y="270.1">2</text>
<text x="316.1" y="272.8">3</text>
<text x="323.2" y="270.1">DRAWING DETAILS</text>
<text x="323.4" y="272.8">DRAWING DETAILS</text>
<text x="290.9" y="276.8">AZUCENA, RONIEL A.</text>
<text x="194.5" y="282.4">BATANGAS CITY</text>
<text x="259.5" y="282.8">PRESIDENT</text>
<text x="288" y="282.1">CASTILLO, JOHN ADRIAN M.</text>
</g>
<g font-size="1.6">
<text x="107.2" y="273">MECHANICAL ENGINEER</text>
<text x="150.8" y="273">PROFESSIONAL MECHANICAL ENGINEER</text>
<text x="354.2" y="270.6">FCU DRAINAGE CONNECTION DETAILS</text>
<text x="354.3" y="273.8">DRAIN PIPE CONNECTION DETAILS</text>
<text x="94.4" y="280.8">GROUP NO: 12</text>
<text x="94.5" y="278">SECTION: ME - 5103</text>
<text x="142.2" y="278.1">PRC Reg No.</text>
<text x="142.2" y="280.9">TIN:</text>
<text x="166.9" y="280.8">Issued on:</text>
<text x="167" y="278">PTR No.</text>
<text x="94.5" y="283.6">DATE SUB: JANUARY 07, 2020</text>
<text x="167" y="283.6">Issued at:</text>
</g>
<g font-size="1.4">
<text x="344" y="267.3">12/10/2019</text>
<text x="344" y="270.1">12/22/2019</text>
<text x="344.2" y="272.8">01/07/2020</text>
</g>
<g font-size="1.3">
<text x="287" y="264.6">PREPARED BY:</text>
<text x="33.3" y="280.9" transform="rotate(28 33.3 280.9)">P</text>
<text x="34" y="281.3" transform="rotate(18 34 281.3)">H</text>
<text x="35" y="281.6" transform="rotate(10 35 281.6)">I</text>
<text x="35.6" y="281.7" transform="rotate(9 35.6 281.7)">L</text>
<text x="36.1" y="278.7" transform="rotate(9 36.1 278.7)">1</text>
<text x="36.4" y="281.9" transform="rotate(1 36.4 281.9)">I</text>
<text x="36.7" y="278.8">90</text>
<text x="36.9" y="281.9">P</text>
<text x="37.6" y="281.9" transform="rotate(-8 37.6 281.9)">PI</text>
<text x="38" y="278.8" transform="rotate(-15 38 278.8)">3</text>
<text x="38.8" y="281.8" transform="rotate(-13 38.8 281.8)">N</text>
<text x="39.8" y="281.6" transform="rotate(-14 39.8 281.6)">ES</text>
</g>
</svg>
